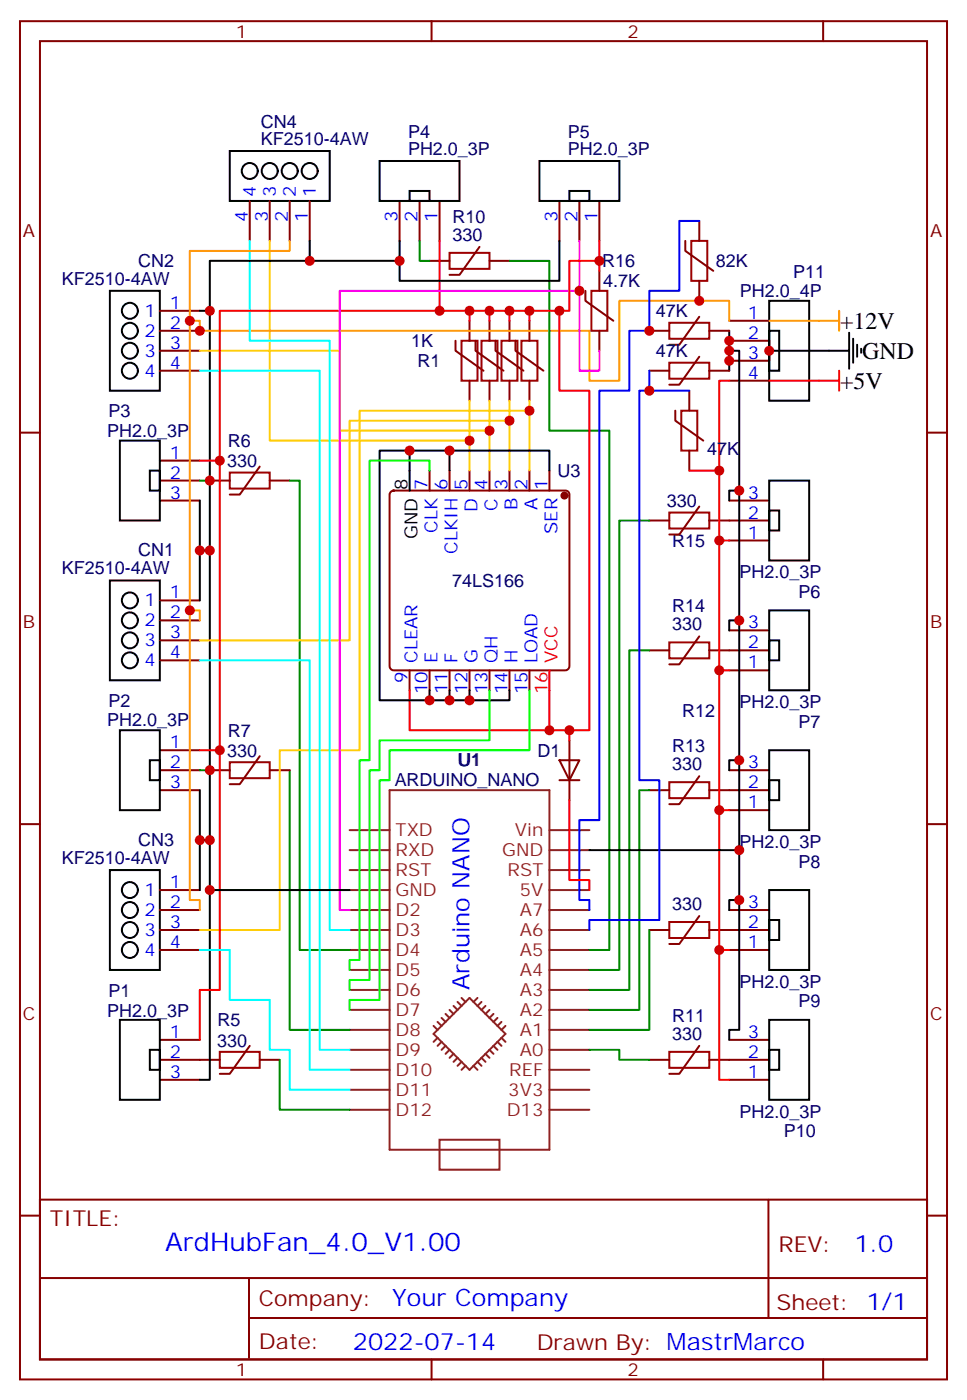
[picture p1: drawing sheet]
<svg xmlns="http://www.w3.org/2000/svg" width="171mm" height="247mm" viewBox="0 0 171 247" stroke-linecap="round" stroke-linejoin="round" font-family="sans-serif">
<g fill="none" stroke="#870000" stroke-width=".35">
<path d="M3.5 3.7h163.7v239.9h-163.7zM7.1 7.3h156.6v232.8h-156.6zM76.2 3.7v3.6M145.3 3.7v3.6M44.1 35.5v7M47.6 35.5v7M51.2 35.5v7M54.7 35.5v7M70.6 35.5v7M74.1 35.5v7M77.6 35.5v7M98.8 35.5v7"/>
<path d="M102.3 35.5v7M105.8 35.5v7M123.5 39v3.5M28.2 54.9h7.1M28.2 58.4h7.1M75.8 46.1h3.6M82.9 56.7v3.5M84.7 43.6l-3.6 4.9h-1.7M86.4 56.7v3.5M86.4 46.1h3.6M90 56.7v3.5M93.5 56.7v3.5"/>
<path d="M103.4 51.4v1.7l4.9 3.6M105.8 47.8v3.6M105.8 58.4v3.5M114.7 58.4h3.5M121 42.5v1.8l4.9 3.5M123.5 56l-3.6 4.9h-1.7M123.5 49.6v3.5M125.2 58.4h3.6M128.8 56.7h7M3.5 76.4h3.6M28.2 61.9h7.1M28.2 65.5h7.1"/>
<path d="M80.4 60.2v1.7l5 3.6M82.9 67.2v3.6M84 60.2v1.7l4.9 3.6M86.4 67.2v3.6M87.5 60.2v1.7l4.9 3.6M90 67.2v3.6M91 60.2v1.7l5 3.6M93.5 67.2v3.6M114.7 65.5h3.5M119.2 72.5v1.8l5 3.5M121.7 69v3.5M121.7 79.6v3.5"/>
<path d="M123.5 63l-3.6 4.9h-1.7M125.2 65.5h3.6M128.8 60.2h7M128.8 63.7h7M128.8 67.2h7M163.7 76.4h3.5M28.2 81.4h7.1M28.2 84.9h7.1M28.2 88.4h7.1M37 84.9h3.6M45.9 82.4l-3.6 4.9h-1.7M47.6 84.9h3.6"/>
<path d="M69 86.8l.5-.2h30.3a.71 .71 0 0 1 .7 .7v30.4a.76 .76 0 0 1-.7 .7h-30.3a.76 .76 0 0 1-.7-.7v-30.4zM75.8 83.1v3.5M79.4 83.1v3.5M82.9 83.1v3.5M86.4 83.1v3.5M90 83.1v3.5M93.5 83.1v3.5M97 83.1v3.5M114.7 91.9h3.5M123.5 89.5l-3.6 4.9h-1.7M125.2 91.9h10.6M128.8 88.4h7"/>
<path d="M128.8 95.5h7M28.2 106h7.1M28.2 109.6h7.1M28.2 113.1h7.1M28.2 116.6h7.1M72.3 118.4v3.5M75.8 118.4v3.5M79.4 118.4v3.5M82.9 118.4v3.5M86.4 118.4v3.5M90 118.4v3.5M93.5 118.4v3.5"/>
<path d="M114.7 114.9h3.5M123.5 112.4l-3.6 4.9h-1.7M125.2 114.9h10.6M128.8 118.4h7M128.8 111.3h7M28.2 132.5h7.1M28.2 136h7.1M28.2 139.6h7.1M37 136h3.6M45.9 133.6l-3.6 4.9h-1.7M47.6 136h3.6M114.7 139.6h3.5"/>
<path d="M123.5 137.1l-3.6 4.9h-1.7M125.2 139.6h10.6M128.8 136h7M3.5 145.6h3.6M28.2 157.2h7.1M128.8 143.1h7M163.7 145.6h3.5M28.2 160.7h7.1M28.2 164.3h7.1M28.2 167.8h7.1M114.7 164.3h3.5M123.5 161.8l-3.6 4.9h-1.7"/>
<path d="M125.2 164.3h10.6M128.8 160.7h7M128.8 167.8h7M28.2 183.7h7.1M28.2 187.2h10.6M28.2 190.7h7.1M44.1 184.7l-3.5 5h-1.8M45.9 187.2h3.5M114.7 187.2h3.5M123.5 184.7l-3.6 5h-1.7M125.2 187.2h10.6M128.8 183.7h7"/>
<path d="M128.8 190.7h7M3.5 214.7h3.6M7.1 211.9h156.6v28.2h-156.6zM135.7 211.9v20.9M163.7 214.7h3.5M7.1 225.7h156.5M44 232.8h119.6M44 225.7v14.1M76.2 240.1v3.5M145.3 240.1v3.5"/>
</g>
<g fill="none" stroke="#8c2424" stroke-width=".35">
<path d="M68.8 139.6h28.2v63.5h-28.2zM61.7 157.2h7.1M61.7 153.7h7.1M61.7 150.1h7.1M61.7 146.6h7.1M97 157.2h7.1M97 153.7h7.1M97 150.1h7.1M97 146.6h7.1M61.7 178.4h7.1M61.7 174.8h7.1M61.7 171.3h7.1"/>
<path d="M61.7 167.8h7.1M61.7 164.3h7.1M61.7 160.7h7.1M78 179.8l.7 .7M78.7 179.1l.7 .7M79.4 178.4l.7 .7M80.1 177.7l.7 .7M80.8 177l.7 .7M81.5 176.2l.7 .8M84.3 176.2l-.7 .8M85 177l-.7 .7M85.7 177.7l-.7 .7"/>
<path d="M86.4 178.4l-.7 .7M87.1 179.1l-.7 .7M87.8 179.8l-.7 .7M97 178.4h7.1M97 174.8h7.1M97 171.3h7.1M97 167.8h7.1M97 164.3h7.1M97 160.7h7.1M61.7 192.5h7.1M61.7 188.9h7.1M61.7 185.4h7.1"/>
<path d="M61.7 181.9h7.1M61.7 196h7.1M76.6 182.6l6.3-6.4 6.4 6.4-6.4 6.3zM76.6 181.2l.7 .7M77.3 183.3l-.7 .7M77.3 180.5l.7 .7M78 184l-.7 .7M78.7 184.7l-.7 .7M79.4 185.4l-.7 .7M80.1 186.1l-.7 .7M80.8 186.8l-.7 .7M81.5 187.5l-.7 .7"/>
<path d="M82.2 188.2l-.7 .7M83.6 188.2l.7 .7M84.3 187.5l.7 .7M85 186.8l.7 .7M85.7 186.1l.7 .7M86.4 185.4l.7 .7M87.1 184.7l.7 .7M87.8 184l.7 .7M88.5 183.3l.8 .7M88.5 180.5l-.7 .7M89.3 181.2l-.8 .7M97 192.5h7.1"/>
<path d="M97 188.9h7.1M97 185.4h7.1M97 181.9h7.1M97 196h7.1M77.6 201.3h10.6v5.3h-10.6z"/>
</g>
<circle cx="99.7" cy="87.5" r=".53" fill="#870000" stroke="#870000" stroke-width=".35"/>
<g fill="none" stroke="#000" stroke-width=".35">
<path d="M40.6 26.7h17.6v8.8h-17.6zM67 28.4h14.1v7.1h-14.1zM72.3 33.7h3.5v1.8h-3.5zM95.2 28.4h14.2v7.1h-14.2zM100.5 33.7h3.6v1.8h-3.6zM19.4 51.4h8.8v17.6h-8.8zM35.3 54.9h1.7v42.3M54.7 42.5v3.6h-17.7v8.8M70.6 42.5v3.6h-15.9M98.8 42.5v7.1h-28.2v-3.5M128.8 58.4v3.5M135.8 53.1h7.1v17.7h-7.1z"/>
<path d="M135.8 58.4h1.8v7.1h-1.8zM149.9 58.8v6.3M150.6 59.8v4.3M21.2 77.8h7v14.1h-7zM72.3 79.6h-5.3v44.1h8.8M79.4 79.6h17.6v3.5M128.8 65.5v-3.6h1.7v97.1M135.8 60.2v1.7h14.1M135.8 61.9v1.8M151.3 60.9v2.1M152 61.6v.7M26.5 83.1h1.7v3.5h-1.7z"/>
<path d="M35.3 97.2h1.7v51.2h-1.7M35.3 88.4v17.6M79.4 83.1v-3.5h-7.1v7M130.5 86.6h-1.7v1.8M135.8 84.9h7.1v14.1h-7.1zM135.8 90.2h1.8v3.5h-1.8zM19.4 102.5h8.8v17.7h-8.8zM130.5 109.6h-1.7v1.7M135.8 107.8h7.1v14.1h-7.1zM135.8 113.1h1.8v3.5h-1.8zM21.2 129h7v14.1h-7zM26.5 134.3h1.7v3.5h-1.7z"/>
<path d="M35.3 139.6v17.6M75.8 121.9v1.8h14.2v-1.8M79.4 121.9v1.8M82.9 121.9v1.8M130.5 134.3h-1.7v1.7M135.8 132.5h7.1v14.1h-7.1zM135.8 137.8h1.8v3.5h-1.8zM19.4 153.7h8.8v17.6h-8.8zM37 148.4v42.3h-1.7M37 157.2h24.7M104.1 150.1h26.4M135.8 157.2h7.1v14.1h-7.1z"/>
<path d="M128.8 160.7v-1.7h1.7v22.9h-1.7v1.8M135.8 162.5h1.8v3.5h-1.8zM21.2 180.1h7v14.1h-7zM26.5 185.4h1.7v3.5h-1.7zM135.8 180.1h7.1v14.1h-7.1zM135.8 185.4h1.8v3.5h-1.8z"/>
<circle cx="44.1" cy="30.2" r="1.41"/>
<circle cx="47.6" cy="30.2" r="1.41"/>
<circle cx="51.2" cy="30.2" r="1.41"/>
<circle cx="54.7" cy="30.2" r="1.41"/>
<circle cx="22.9" cy="58.4" r="1.41"/>
<circle cx="22.9" cy="54.9" r="1.41"/>
<circle cx="22.9" cy="65.5" r="1.41"/>
<circle cx="22.9" cy="61.9" r="1.41"/>
<circle cx="22.9" cy="106" r="1.41"/>
<circle cx="22.9" cy="116.6" r="1.41"/>
<circle cx="22.9" cy="109.6" r="1.41"/>
<circle cx="22.9" cy="113.1" r="1.41"/>
<circle cx="22.9" cy="157.2" r="1.41"/>
<circle cx="22.9" cy="164.3" r="1.41"/>
<circle cx="22.9" cy="160.7" r="1.41"/>
<circle cx="22.9" cy="167.8" r="1.41"/>
</g>
<g fill="none" stroke="#f00" stroke-width=".35">
<path d="M77.6 42.5v12.4M82.9 54.9h-44.1v26.5M86.4 54.9h-3.5v1.8M90 56.7v-1.8h3.5v1.8M90 54.9h-3.6v1.8M93.5 54.9h5.3v14.1h5.3v60h-7.1M105.8 46.1h-5.3v8.8h-1.7M105.8 42.5v5.3M128.8 67.2h-1.8v123.5h1.8M135.8 67.2h12.4M148.2 65.5v3.5M35.3 81.4h3.5v51.1"/>
<path d="M121.7 83.1h5.3M127 95.5h1.8M97 118.4v10.6h-24.7v-7.1M127 118.4h1.8M35.3 132.5h3.5v42.3h-3.5v8.9M100.5 129v1.7M100.5 141.3v14.1h3.6v1.8M127 143.1h1.8M127 167.8h1.8"/>
</g>
<g fill="none" stroke="#a10000" stroke-width=".35">
<path d="M79.4 44.7h7v2.8h-7zM104.4 51.4h2.8v7h-2.8zM118.2 57h7v2.8h-7zM122.1 42.5h2.8v7.1h-2.8zM81.5 60.2h2.8v7h-2.8zM85 60.2h2.8v7h-2.8zM88.5 60.2h2.9v7h-2.9zM92.1 60.2h2.8v7h-2.8zM118.2 64.1h7v2.8h-7zM120.3 72.5h2.8v7.1h-2.8zM40.6 83.5h7v2.8h-7zM118.2 90.5h7v2.8h-7z"/>
<path d="M118.2 113.5h7v2.8h-7zM40.6 134.6h7v2.8h-7zM118.2 138.1h7v2.9h-7zM118.2 162.8h7v2.9h-7zM38.8 185.8h7.1v2.8h-7.1zM118.2 185.8h7v2.8h-7z"/>
</g>
<path d="M74.1 42.5v3.6h1.7M90 46.1h7v30h10.6v91.7h-3.5M35.3 84.9h1.7M51.2 84.9h1.7v82.9h8.8M114.7 91.9h-5.3v79.4h-5.3M114.7 114.9h-3.6v59.9h-7M35.3 136h1.7M51.2 136v45.9h10.5M114.7 139.6h-1.8v38.8h-8.8M114.7 164.3v17.6h-10.6M49.4 187.2v8.8h12.3M104.1 185.4h5.3v1.8h5.3" fill="none" stroke="#008700" stroke-width=".35"/>
<path d="M47.6 42.5v35.3h35.3M35.3 61.9h24.7v14.2h26.4M82.9 70.8v12.3M86.4 70.8v12.3M90 74.3h-28.3v38.8h-26.4M90 70.8v12.3M93.5 72.5h-30v60h-14.1v31.8h-14.1M93.5 70.8v12.3" fill="none" stroke="#fc0" stroke-width=".35"/>
<path d="M44.1 42.5v17.7h14.1v104.1h3.5M35.3 65.5h21.1v119.9h5.3M35.3 116.6h19.4v72.3h7M35.3 167.8h5.3v8.8h7v8.8h3.6v7.1h10.5" fill="none" stroke="#0ff" stroke-width=".35"/>
<path d="M51.2 42.5v1.8h-17.7v12.4M128.8 56.7v-3.6h-19.4v14.1h-5.3v-8.8h-68.8v-1.7h-1.8v51.1M135.8 56.7h12.4M148.2 54.9v3.5M35.3 109.6v-1.8h-1.8v51.2h1.8v1.7" fill="none" stroke="#f90" stroke-width=".35"/>
<path d="M102.3 42.5v23h3.5v-3.6M102.3 51.4h-42.3v109.3h1.7" fill="none" stroke="#f0f" stroke-width=".35"/>
<path d="M75.8 83.1v-1.7h-10.5v52.9h-1.8v35.2h-1.8v1.8M86.4 121.9v8.8h-19.4v5.3h-1.7v37.1h-3.6v1.7M93.5 121.9v10.6h-24.7v5.3h-1.8v38.8h-5.3v1.8" fill="none" stroke="#0f0" stroke-width=".35"/>
<path d="M123.5 39h-3.6v12.4h-5.2v7h-3.6v10.6h-5.3v75.9h-3.5v14.1h1.8v1.7M114.7 65.5v3.5h7M114.7 69h-1.8v68.8h3.5v24.7h-12.3v1.8" fill="none" stroke="#00f" stroke-width=".35"/>
<path d="M98.8 134.3h3.5l-1.8 3.5zM98.8 137.8h3.5M100.5 130.7v10.6" fill="none" stroke="#850000" stroke-width=".35"/>
<g fill="#c00">
<circle cx="35.3" cy="148.4" r=".88"/>
<circle cx="35.3" cy="97.2" r=".88"/>
<circle cx="37" cy="148.4" r=".88"/>
<circle cx="37" cy="97.2" r=".88"/>
<circle cx="93.5" cy="72.5" r=".88"/>
<circle cx="90" cy="74.3" r=".88"/>
<circle cx="86.4" cy="76.1" r=".88"/>
<circle cx="82.9" cy="77.8" r=".88"/>
<circle cx="38.8" cy="132.5" r=".88"/>
<circle cx="37" cy="136" r=".88"/>
<circle cx="37" cy="84.9" r=".88"/>
<circle cx="33.5" cy="107.8" r=".88"/>
<circle cx="37" cy="54.9" r=".88"/>
<circle cx="33.5" cy="56.7" r=".88"/>
<circle cx="90" cy="54.9" r=".88"/>
<circle cx="86.4" cy="54.9" r=".88"/>
<circle cx="38.8" cy="81.4" r=".88"/>
<circle cx="82.9" cy="54.9" r=".88"/>
<circle cx="79.4" cy="123.7" r=".88"/>
<circle cx="82.9" cy="123.7" r=".88"/>
<circle cx="72.3" cy="79.6" r=".88"/>
<circle cx="75.8" cy="123.7" r=".88"/>
<circle cx="79.4" cy="79.6" r=".88"/>
<circle cx="77.6" cy="54.9" r=".88"/>
<circle cx="54.7" cy="46.1" r=".88"/>
<circle cx="127" cy="95.5" r=".88"/>
<circle cx="127" cy="118.4" r=".88"/>
<circle cx="127" cy="143.1" r=".88"/>
<circle cx="127" cy="167.8" r=".88"/>
<circle cx="130.5" cy="159" r=".88"/>
<circle cx="128.8" cy="61.9" r=".88"/>
<circle cx="130.5" cy="86.6" r=".88"/>
<circle cx="130.5" cy="109.6" r=".88"/>
<circle cx="130.5" cy="134.3" r=".88"/>
<circle cx="70.6" cy="46.1" r=".88"/>
<circle cx="102.3" cy="51.4" r=".88"/>
<circle cx="93.5" cy="54.9" r=".88"/>
<circle cx="97" cy="129" r=".88"/>
<circle cx="105.8" cy="46.1" r=".88"/>
<circle cx="98.8" cy="54.9" r=".88"/>
<circle cx="130.5" cy="150.1" r=".88"/>
<circle cx="37" cy="157.2" r=".88"/>
<circle cx="128.8" cy="63.7" r=".88"/>
<circle cx="127" cy="83.1" r=".88"/>
<circle cx="128.8" cy="60.2" r=".88"/>
<circle cx="35.3" cy="58.4" r=".88"/>
<circle cx="114.7" cy="58.4" r=".88"/>
<circle cx="114.7" cy="69" r=".88"/>
<circle cx="123.5" cy="53.1" r=".88"/>
<circle cx="135.8" cy="61.9" r=".88"/>
<circle cx="100.5" cy="129" r=".88"/>
</g>
<text font-size="4.6" fill="#00f" x="29.1" y="220.9">ArdHubFan_4.0_V1.00</text>
<g font-size="4.2">
<text x="148.3" y="58.1">+12V</text>
<text x="152.2" y="63.4">GND</text>
<text x="148.3" y="68.7">+5V</text>
</g>
<g font-size="4.2" fill="#00f">
<text x="82.9" y="174.8" transform="rotate(-90 82.9 174.8)">Arduino NANO</text>
<text x="150.9" y="221.1">1.0</text>
<text x="69.2" y="230.7">Your Company</text>
<text x="62.3" y="238.5">2022-07-14</text>
</g>
<g font-size="3.9" fill="#800">
<text x="8.8" y="216.5">TITLE:</text>
<text x="137.4" y="221.1">REV:</text>
<text x="45.7" y="230.7">Company:</text>
<text x="137.1" y="231.3">Sheet: 1/1</text>
<text x="45.7" y="238.3">Date:</text>
<text x="94.8" y="238.4">Drawn By: MastrMarco</text>
</g>
<g font-size="3.2" fill="#800">
<text x="41.6" y="6.7">1</text>
<text x="110.8" y="6.7">2</text>
<text x="4.1" y="41.8">A</text>
<text x="164.2" y="41.8">A</text>
<text x="4.1" y="111">B</text>
<text x="164.2" y="111">B</text>
<text x="4.1" y="180.1">C</text>
<text x="164.2" y="180.1">C</text>
<text x="41.6" y="243.1">1</text>
<text x="110.8" y="243.1">2</text>
</g>
<g font-size="3.2" fill="#000080">
<text x="46.1" y="22.7">CN4</text>
<text x="46.1" y="25.6">KF2510-4AW</text>
<text x="72" y="27.4">PH2.0_3P</text>
<text x="72" y="24.4">P4</text>
<text x="100.3" y="27.4">PH2.0_3P</text>
<text x="100.3" y="24.4">P5</text>
<text x="79.9" y="39.4">R10</text>
<text x="24.4" y="47.1">CN2</text>
<text x="79.9" y="42.5">330</text>
<text x="106.3" y="47.2">R16</text>
<text x="126.4" y="47.2">82K</text>
<text x="10.9" y="50.3">KF2510-4AW</text>
<text x="106.5" y="50.7">4.7K</text>
<text x="130.6" y="52.5">PH2.0_4P</text>
<text x="140" y="49">P11</text>
<text x="115.8" y="56">47K</text>
<text x="72.6" y="61.3">1K</text>
<text x="73.7" y="64.8">R1</text>
<text x="115.8" y="63.1">47K</text>
<text x="18.9" y="77.1">PH2.0_3P</text>
<text x="19.2" y="73.7">P3</text>
<text x="40.1" y="82.5">330</text>
<text x="40.2" y="79">R6</text>
<text x="124.9" y="80.4">47K</text>
<text x="98.4" y="84.3">U3</text>
<text x="117.7" y="89.5">330</text>
<text x="10.9" y="101.5">KF2510-4AW</text>
<text x="24.4" y="98.3">CN1</text>
<text x="118.7" y="96.6">R15</text>
<text x="79.8" y="103.7">74LS166</text>
<text x="130.6" y="102.2">PH2.0_3P</text>
<text x="141" y="105.6">P6</text>
<text x="118.7" y="111.3">330</text>
<text x="118.7" y="108.2">R14</text>
<text x="19.2" y="124.8">P2</text>
<text x="130.6" y="125.1">PH2.0_3P</text>
<text x="18.9" y="128.3">PH2.0_3P</text>
<text x="40.2" y="130.1">R7</text>
<text x="120.5" y="126.6">R12</text>
<text x="141" y="128.5">P7</text>
<text x="40.1" y="133.6">330</text>
<text x="80.8" y="135.3">U1</text>
<text x="94.9" y="133.6">D1</text>
<text x="118.7" y="136">330</text>
<text x="118.7" y="132.9">R13</text>
<text x="69.7" y="138.9">ARDUINO_NANO</text>
<text x="24.4" y="149.4">CN3</text>
<text x="130.6" y="149.8">PH2.0_3P</text>
<text x="10.9" y="152.6">KF2510-4AW</text>
<text x="141" y="153.2">P8</text>
<text x="118.7" y="160.7">330</text>
<text x="19" y="179.5">PH2.0_3P</text>
<text x="19.2" y="176">P1</text>
<text x="130.6" y="174.5">PH2.0_3P</text>
<text x="141" y="177.9">P9</text>
<text x="38.4" y="184.8">330</text>
<text x="38.4" y="181.3">R5</text>
<text x="118.7" y="183.7">330</text>
<text x="118.7" y="180.5">R11</text>
<text x="130.6" y="197.4">PH2.0_3P</text>
<text x="138.4" y="200.9">P10</text>
</g>
<g font-size="3.2" fill="#00f">
<text x="45.2" y="34.8" transform="rotate(-90 45.2 34.8)">4</text>
<text x="48.7" y="34.8" transform="rotate(-90 48.7 34.8)">3</text>
<text x="52.2" y="34.8" transform="rotate(-90 52.2 34.8)">2</text>
<text x="55.7" y="34.8" transform="rotate(-90 55.7 34.8)">1</text>
<text x="43.7" y="39.3" transform="rotate(-90 43.7 39.3)">4</text>
<text x="47.3" y="39.3" transform="rotate(-90 47.3 39.3)">3</text>
<text x="50.8" y="39.3" transform="rotate(-90 50.8 39.3)">2</text>
<text x="54.3" y="39.3" transform="rotate(-90 54.3 39.3)">1</text>
<text x="70.2" y="39.3" transform="rotate(-90 70.2 39.3)">3</text>
<text x="73.7" y="39.3" transform="rotate(-90 73.7 39.3)">2</text>
<text x="77.3" y="39.3" transform="rotate(-90 77.3 39.3)">1</text>
<text x="98.4" y="39.3" transform="rotate(-90 98.4 39.3)">3</text>
<text x="102" y="39.3" transform="rotate(-90 102 39.3)">2</text>
<text x="105.5" y="39.3" transform="rotate(-90 105.5 39.3)">1</text>
<text x="25.5" y="56">1</text>
<text x="25.5" y="59.5">2</text>
<text x="30" y="54.5">1</text>
<text x="30" y="58.1">2</text>
<text x="132" y="56.3">1</text>
<text x="132" y="59.8">2</text>
<text x="25.5" y="63">3</text>
<text x="30" y="61.6">3</text>
<text x="30" y="65.1">4</text>
<text x="132" y="63.4">3</text>
<text x="25.5" y="66.5">4</text>
<text x="132" y="66.9">4</text>
<text x="30" y="81">1</text>
<text x="30" y="84.5">2</text>
<text x="30" y="88.1">3</text>
<text x="75.5" y="86.5" transform="rotate(-90 75.5 86.5)">7</text>
<text x="79" y="86.5" transform="rotate(-90 79 86.5)">6</text>
<text x="82.5" y="86.5" transform="rotate(-90 82.5 86.5)">5</text>
<text x="86.1" y="86.5" transform="rotate(-90 86.1 86.5)">4</text>
<text x="89.6" y="86.5" transform="rotate(-90 89.6 86.5)">3</text>
<text x="93.1" y="86.5" transform="rotate(-90 93.1 86.5)">2</text>
<text x="96.7" y="86.5" transform="rotate(-90 96.7 86.5)">1</text>
<text x="132" y="88.1">3</text>
<text x="77.3" y="94.1" transform="rotate(-90 77.3 94.1)">CLK</text>
<text x="84.3" y="90.4" transform="rotate(-90 84.3 90.4)">D</text>
<text x="87.8" y="90.2" transform="rotate(-90 87.8 90.2)">C</text>
<text x="91.4" y="90.1" transform="rotate(-90 91.4 90.1)">B</text>
<text x="94.9" y="90.1" transform="rotate(-90 94.9 90.1)">A</text>
<text x="98.4" y="94.3" transform="rotate(-90 98.4 94.3)">SER</text>
<text x="132" y="95.1">1</text>
<text x="132" y="91.6">2</text>
<text x="80.8" y="97.8" transform="rotate(-90 80.8 97.8)">CLKIH</text>
<text x="25.5" y="107.1">1</text>
<text x="30" y="105.7">1</text>
<text x="25.5" y="110.6">2</text>
<text x="30" y="109.2">2</text>
<text x="30" y="112.7">3</text>
<text x="132" y="111">3</text>
<text x="25.5" y="114.2">3</text>
<text x="25.5" y="117.7">4</text>
<text x="30" y="116.3">4</text>
<text x="73.7" y="117.1" transform="rotate(-90 73.7 117.1)">CLEAR</text>
<text x="77.3" y="117.1" transform="rotate(-90 77.3 117.1)">E</text>
<text x="80.8" y="117.1" transform="rotate(-90 80.8 117.1)">F</text>
<text x="84.3" y="117.1" transform="rotate(-90 84.3 117.1)">G</text>
<text x="87.8" y="117.1" transform="rotate(-90 87.8 117.1)">QH</text>
<text x="91.4" y="117.1" transform="rotate(-90 91.4 117.1)">H</text>
<text x="94.9" y="117.1" transform="rotate(-90 94.9 117.1)">LOAD</text>
<text x="132" y="118">1</text>
<text x="132" y="114.5">2</text>
<text x="72" y="120.6" transform="rotate(-90 72 120.6)">9</text>
<text x="75.5" y="122.6" transform="rotate(-90 75.5 122.6)">10</text>
<text x="79" y="122.6" transform="rotate(-90 79 122.6)">11</text>
<text x="82.5" y="122.6" transform="rotate(-90 82.5 122.6)">12</text>
<text x="86.1" y="122.6" transform="rotate(-90 86.1 122.6)">13</text>
<text x="89.6" y="122.6" transform="rotate(-90 89.6 122.6)">14</text>
<text x="93.1" y="122.6" transform="rotate(-90 93.1 122.6)">15</text>
<text x="30" y="132.2">1</text>
<text x="30" y="135.7">2</text>
<text x="132" y="135.7">3</text>
<text x="30" y="139.2">3</text>
<text x="132" y="142.7">1</text>
<text x="132" y="139.2">2</text>
<text x="25.5" y="158.3">1</text>
<text x="25.5" y="161.8">2</text>
<text x="30" y="156.8">1</text>
<text x="30" y="160.4">2</text>
<text x="132" y="160.4">3</text>
<text x="25.5" y="165.3">3</text>
<text x="30" y="163.9">3</text>
<text x="30" y="167.4">4</text>
<text x="132" y="167.4">1</text>
<text x="132" y="163.9">2</text>
<text x="25.5" y="168.8">4</text>
<text x="30" y="183.3">1</text>
<text x="132" y="183.3">3</text>
<text x="30" y="186.8">2</text>
<text x="30" y="190.4">3</text>
<text x="132" y="190.4">1</text>
<text x="132" y="186.8">2</text>
</g>
<g font-size="3.2">
<text x="72" y="86.5" transform="rotate(-90 72 86.5)">8</text>
<text x="73.7" y="95.2" transform="rotate(-90 73.7 95.2)">GND</text>
</g>
<g font-size="3.2" fill="#f00">
<text x="98.4" y="117.1" transform="rotate(-90 98.4 117.1)">VCC</text>
<text x="96.7" y="122.6" transform="rotate(-90 96.7 122.6)">16</text>
</g>
<g font-size="3.2" fill="#8d2323">
<text x="69.8" y="147.7">TXD</text>
<text x="90.9" y="147.7">Vin</text>
<text x="69.8" y="154.7">RST</text>
<text x="69.8" y="151.2">RXD</text>
<text x="88.7" y="151.2">GND</text>
<text x="89.6" y="154.7">RST</text>
<text x="69.8" y="161.8">D2</text>
<text x="69.8" y="158.3">GND</text>
<text x="91.8" y="158.3">5V</text>
<text x="91.8" y="161.8">A7</text>
<text x="69.8" y="165.3">D3</text>
<text x="91.8" y="165.3">A6</text>
<text x="69.8" y="172.4">D5</text>
<text x="69.8" y="168.8">D4</text>
<text x="91.8" y="168.8">A5</text>
<text x="91.8" y="172.4">A4</text>
<text x="69.8" y="179.4">D7</text>
<text x="69.8" y="175.9">D6</text>
<text x="91.8" y="175.9">A3</text>
<text x="91.8" y="179.4">A2</text>
<text x="69.8" y="183">D8</text>
<text x="91.8" y="183">A1</text>
<text x="69.8" y="190">D10</text>
<text x="69.8" y="186.5">D9</text>
<text x="89.9" y="190">REF</text>
<text x="91.8" y="186.5">A0</text>
<text x="69.8" y="193.5">D11</text>
<text x="69.8" y="197.1">D12</text>
<text x="89.5" y="197.1">D13</text>
<text x="89.8" y="193.5">3V3</text>
</g>
</svg>
